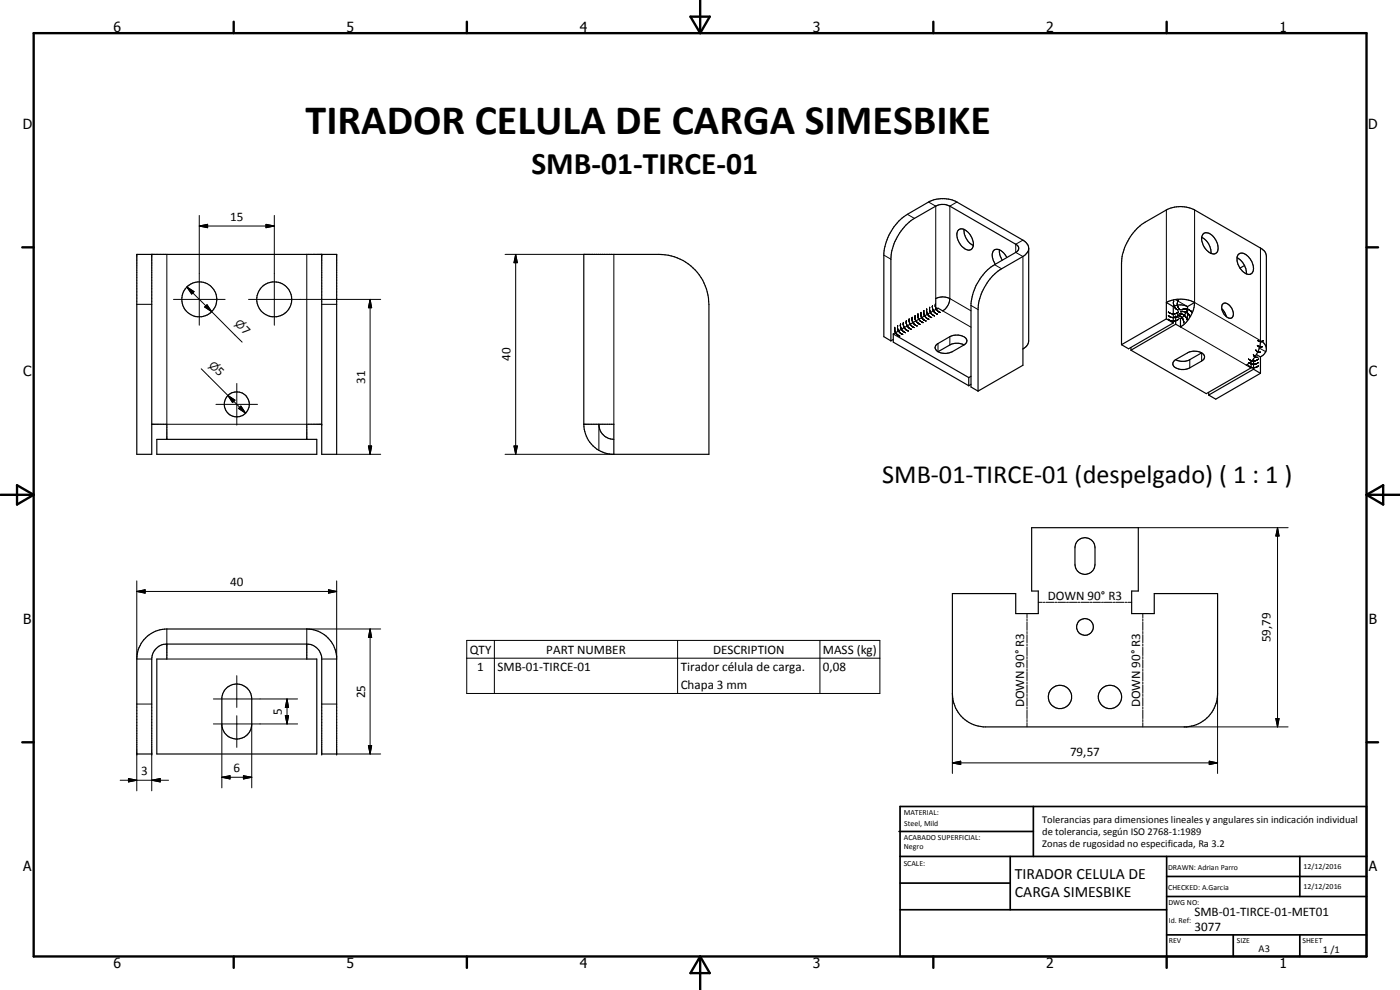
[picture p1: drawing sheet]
<svg xmlns="http://www.w3.org/2000/svg" width="420mm" height="297mm" viewBox="0 0 420 297" stroke-linecap="round" stroke-linejoin="round" font-family="sans-serif">
<g fill="none" stroke="#000" stroke-width=".3">
<path d="M50.1 76.3v51h42v-51M59.8 67.8l2.5-.5v1zM59.8 67.8h22.5M59.8 64.6v33M79.8 67.3l2.5 .5-2.5 .5zM82.3 64.6v33M151.6 76.3h23.6M154.8 76.3l.5 2.5h-1zM154.8 76.3v60M184.2 76.3v51M265.2 76.5l2.2 1.3M272.3 64.3l2.1 1.2"/>
<path d="M278.7 60.6l2.1 1.2v27.8M287.2 60.6l-2.1 1.2v27.8l6.3 3.7M298.5 79.4l2.1 1.2M307 72.1l-2.2 1.2v2.4l2.2 1.3v27.7M350 63v27.8M358.5 63v27.8l19.8 11.4v-27.8M41.1 91.3h4.4M52.1 89.8h15.5M56.1 86.1l2.1 1.4-.7 .7zM56.1 86.1l7.4 7.4M61.4 92.1l.7-.7 1.4 2.1zM63.5 93.5l9.2 9.2"/>
<path d="M74.6 89.8h39.6M96.6 91.3h4.4M111.1 89.8l.4 2.5h-.9zM111.1 89.8v46.5M268.5 98.2a2.3 2.3 0 0 0 1.5 2.6M269.4 97.7a2.26 2.26 0 0 0 1.5 2.6M270.3 97.2a2.29 2.29 0 0 0 1.5 2.6M271.1 96.7a2.21 2.21 0 0 0 1.5 2.6M272 96.2a2.21 2.21 0 0 0 1.5 2.6M272.9 95.7a2.3 2.3 0 0 0 1.5 2.6M273.8 95.2a2.21 2.21 0 0 0 1.4 2.6M274.6 94.7a2.18 2.18 0 0 0 1.5 2.6"/>
<path d="M275.5 94.2v.7a2.1 2.1 0 0 0 1.5 1.9M276.4 93.7a2.24 2.24 0 0 0 1.5 2.6M277.3 93.2v1.1a2.35 2.35 0 0 0 1.5 1.5M278.1 92.7a2.27 2.27 0 0 0 1.5 2.6M279 92.2a2.27 2.27 0 0 0 1.5 2.6M279.9 91.7v.7a2.21 2.21 0 0 0 1.5 1.9M280.7 91.2a2.27 2.27 0 0 0 1.5 2.6M282.9 93.3l8.5 4.9M291.4 91.7l2.1 1.2M350.6 93.6a2.18 2.18 0 0 0 3 0M350.6 94.7a2.3 2.3 0 0 0 3 0M350.6 95.8a2.18 2.18 0 0 0 3 0"/>
<path d="M352.2 90.3a2.26 2.26 0 0 0 1.3 2.7M352.7 89.9l3.7 2.1v4.2M353.3 94.5a2.3 2.3 0 0 1 1.9 2.4M353.7 90a2.26 2.26 0 0 0 .5 3M353.9 94.1a2.19 2.19 0 0 1 2.4 1.9M354.3 98.1l19.7 11.5M354.4 93.6a2.31 2.31 0 0 1 2.7 1.3M354.7 93a2.23 2.23 0 0 1 2.9 .6M60.4 110.7l13.3 13.3M68.4 118.7l2.1 1.4-.7 .7zM71.1 115.1v12.5M281.5 103.1v2.4"/>
<path d="M285.1 101v2.5M357.1 107.9v2.5M360.6 105.9v2.4M374.7 107.7a2.3 2.3 0 0 0 3 0M374.7 108.8a2.3 2.3 0 0 0 3 0M374.7 109.8a2.3 2.3 0 0 0 3 0M376.2 106.3v.3a1.15 1.15 0 0 0 1.3 .6M376.9 105l.7 .7h.7M377.3 103.6l.9 .5 .7-.1M377.5 102.2l.9 .3 .7-.3M377.9 104.4l2 1.1M64.8 121.3h12.5"/>
<path d="M71.6 122.6l.7-.8 1.4 2.2zM72.3 121.8l1.4 2.2-2.1-1.4zM101 136.3h13.2M110.6 133.8h.9l-.4 2.5zM151.6 136.3h32.6M154.3 133.8h1l-.5 2.5zM179.7 127.3v7.8M341.6 158.3h45M383.4 158.3l.5 2.5h-1zM383.4 158.3v59.8M41.1 177.5l2.4-.5v1zM41.1 174.3v23.4h4.4"/>
<path d="M41.1 177.5h59.9M98.6 177l2.4 .5-2.4 .5zM101 174.3v23.4h-4.4M50.1 188.7v4.6M50.1 197.7h42M111.1 188.7l.4 2.6h-.9zM111.1 188.7v37.5M114.2 188.7h-22.1v4.6M140.1 192.2h124v15.9h-124zM140.1 197.5h124M148.4 192.2v15.9M203.4 192.2v15.9"/>
<path d="M246.1 192.2v15.9M308.2 184.1v1.3M308.2 185.7v.6M308.2 186.6v2.5M308.2 189.5v.6M308.2 190.4v2.5M308.2 193.3v.5M308.2 194.2v2.5M308.2 197v.7M308.2 198v2.5M311.6 180.7h1.2M313.1 180.7h.5"/>
<path d="M313.9 180.7h2.4M316.6 180.7h.5M317.4 180.7h2.4M320.1 180.7h.6M321 180.7h2.3M323.5 180.7h.6M324.4 180.7h2.4M327.1 180.7h.5M327.9 180.7h2.4M330.6 180.7h.6M331.4 180.7h2.4M334.1 180.7h.6"/>
<path d="M334.9 180.7h2.4M337.6 180.7h.5M338.4 180.7h1.2M343 184.1v1.3M343 185.7v.6M343 186.6v2.5M343 189.5v.6M343 190.4v2.5M343 193.3v.5M343 194.2v2.5M343 197v.7M343 198v2.5"/>
<path d="M41.1 211.2h4.4M64 209.7h25.3M64 217.2h25.3M66.6 217.3v19.1M71.1 202.7v9.6M71.1 214.8v9.4M75.6 217.3v19.1M85.6 214.8h1l-.5 2.4zM86.1 209.7l.5 2.6h-1zM86.1 209.7v7.5M96.6 211.2h4.4M285.8 208.1v24"/>
<path d="M308.2 200.8v.6M308.2 201.7v2.6M308.2 204.6v.6M308.2 205.5v2.5M308.2 208.3v.7M308.2 209.3v2.5M308.2 212.1v.7M308.2 213.1v2.5M308.2 215.9v.6M308.2 216.8v1.3M343 200.8v.6M343 201.7v2.6"/>
<path d="M343 204.6v.6M343 205.5v2.5M343 208.3v.7M343 209.3v2.5M343 212.1v.7M343 213.1v2.5M343 215.9v.6M343 216.8v1.3M355.4 218.1h31.2M365.4 208.1v24M382.9 215.6h1l-.5 2.5zM36.1 234.1h14.5"/>
<path d="M38.6 233.6l2.5 .5-2.5 .5zM41.1 226.2v11.1M45.5 234.1l2.6-.5v1zM45.5 226.2v11.1M66.6 233.2l2.4-.5v1zM66.6 233.2h9M73.1 232.7l2.5 .5-2.5 .5zM101 226.2h13.2M110.6 223.7h.9l-.4 2.5zM285.8 228.9l2.5-.5v1zM285.8 228.9h79.6M362.9 228.4l2.5 .5-2.5 .5z"/>
</g>
<g fill="none" stroke="#000" stroke-width=".35">
<path d="M45.5 76.3v60h-4.4v-60h59.9v60h-4.4v-60M175.2 76.3h22.5a15 15 0 0 1 15.1 15v45h-29.3a9.1 9.1 0 0 1-8.3-9zM287.7 69a2.17 2.17 0 0 1 2.9 .8 4.5 4.5 0 0 1 1.2 4.7 2.05 2.05 0 0 1-3.1-.5 4.2 4.2 0 0 1-1-5zM289.3 68.8a5.2 5.2 0 0 0 2.8 4.9M299.9 74.9l.1 1.6 .8 1.6M299.9 74.9l1.2 .9 1.1 1.5M299.9 74.9a1.48 1.48 0 0 0-1.5 .1 1.48 1.48 0 0 0-.6 1.5l.3 1.6 .6 1.2M308.7 74.5l-.2-1-1.5-1.4-19.8-11.5a9.3 9.3 0 0 0-8.5 0l-6.4 3.7a15.9 15.9 0 0 0-7.1 11.6v25.1l2.2 1.3M308.7 74.5l-.1 .7-.9 1.3-7.1 4.1a15.7 15.7 0 0 0-7.1 12.3v24.4M308.7 74.5v27.8a3 3 0 0 1-1.7 2.4v4.9l-13.5 7.7M360.6 71.2a5.1 5.1 0 0 1 2.8 4.8M361.1 70.1a2.41 2.41 0 0 1 3.3 1.1 3.6 3.6 0 0 1 .7 4.7 2.35 2.35 0 0 1-3.2-1.1 3.9 3.9 0 0 1-.8-4.7z"/>
<path d="M371.3 77.3a5.2 5.2 0 0 0 2.7 4.9M371.3 77.3a1.55 1.55 0 0 1 1-1.4 1.55 1.55 0 0 1 1.7 .6 4.7 4.7 0 0 1 1.9 5.3l-.7 .5-1.2-.1M371.3 77.3a5.3 5.3 0 0 1 2.7 4.9M373.5 79.7l-1.4 .7M280.8 92.9v-3.3a4.9 4.9 0 0 1 4.3 0 4.4 4.4 0 0 1-2.2 3.7l-1.4-.8-13.4 7.7M350 95.7l-13.4 7.7M350 90.8v4.9M350 95.7l2.1 1.2M350 90.8a9.3 9.3 0 0 1 8.5 0M350 90.8l2.1 1.2M352.1 96.9l-13.4 7.7-2.1-1.2M352.1 92v4.9"/>
<path d="M352.1 92a4.6 4.6 0 0 1 4.3 0M352.8 94.9l-.7 .3M352.8 94.9l1.5 .8M352.8 94.9v2.4M352.8 97.3l1.5 .8M352.8 97.3l-13.4 7.8M354.3 95.7v2.4M356.4 92a4.7 4.7 0 0 1-2.1 3.7M358.5 90.8a9.4 9.4 0 0 1-4.2 7.3M358.5 90.8l-2.1 1.2M366.7 92.7l.7 .7 .6 1.6M366.8 91.4a1.58 1.58 0 0 1 2.5 .7 2.4 2.4 0 0 1 .3 3.3 2.07 2.07 0 0 1-2.3-1.2l-.6-1.3z"/>
<path d="M267.4 102.3v-24.5a15.7 15.7 0 0 1 7-12.3l6.4-3.7a4.5 4.5 0 0 1 4.3 0l19.7 11.5a1.28 1.28 0 0 1 .9 1.2 1.28 1.28 0 0 1-.9 1.2l-6.3 3.7a14.8 14.8 0 0 0-6.1 7.6l-1 4v25.1l2.1 1.2M268.1 101.9l-.7 .4M268.1 100.2v2.5l22.6 13M268.1 100.2l22.6 13.1M281 103.5l4.1-2.5a3.9 3.9 0 0 1 5 1v.7l-.5 .6-3.8 2.2a4.1 4.1 0 0 1-5-.7l-.2-.4zM289.3 103.5a4.7 4.7 0 0 0-3.9-.2l-3.9 2.2M290.7 113.3v2.4M291.4 112.9l-.7 .4M291.4 115.3l-.7 .4M336.6 103.4v-24.5a15.9 15.9 0 0 1 7.1-12.2l6.3-3.7a9.3 9.3 0 0 1 8.5 0l19.8 11.4a2.86 2.86 0 0 1 1.8 2.5v28a3.3 3.3 0 0 1-1.8 2.2M339.4 105.1l22.6 13 13.5-7.7M339.4 104.3v.8"/>
<path d="M352.4 108.3l4.3-2.6a3.8 3.8 0 0 1 4.8 1.1l-.1 .7-.3 .4-4.3 2.6a3.8 3.8 0 0 1-4.8-1.1zM360.6 105.9l-3.5 2a4.5 4.5 0 0 1-4.3 0M362.7 117.7v.8M375.5 108.5v1.9M376.2 110.8l-13.5 7.7M376.2 107.7v3.1M376.2 110.8l2.1 1.2M376.2 107.7l-1 1.1-1.2 .8 1.5 .8M377.1 106.4l1.2 .7M378.3 112l-13.4 7.8-2.2-1.3M378.3 107.1v4.9M380.1 104.6a2.97 2.97 0 0 0-1.8-2.4 8.7 8.7 0 0 1-2.1 5.5"/>
<path d="M45.5 127.3h4.6v4.5M47.1 131.8h48v4.5h-48zM96.6 127.3h-4.5v4.5M175.2 127.3h9v9M179.7 127.3a4.5 4.5 0 0 0 4.5 4.5M285.8 178.1h19v6h6.8v-6.8h-2v-19h32v19h-2v6.8h6.8v-6h19v30a10 10 0 0 1-9.3 10h-61a10 10 0 0 1-9.3-10zM323.5 162.1a3 3 0 0 1 3.3-.5 3 3 0 0 1 1.8 2.7v5a3 3 0 0 1-3 3 3 3 0 0 1-3-3l.1-5.4 .2-.8zM50.1 193.3a4.6 4.6 0 0 0-4.6 4.4v28.5h-4.4v-28.5a9 9 0 0 1 9-9h42a9 9 0 0 1 8.9 8.3v29.2h-4.4v-29a4.5 4.5 0 0 0-4.5-3.9M50.1 193.3v4.4h-3v28.5h48v-28.5h-3v-4.4M50.1 193.3h42M68 206.5a4.5 4.5 0 0 1 4.8-.9 4.5 4.5 0 0 1 2.8 4.1v7.5a4.5 4.5 0 0 1-4.3 4.5 4.5 4.5 0 0 1-4.7-3.9v-8.6l.4-1.5z"/>
<circle cx="59.8" cy="89.8" r="5.2"/>
<circle cx="82.3" cy="89.8" r="5.3"/>
<circle cx="71.1" cy="121.3" r="3.8"/>
<circle cx="325.6" cy="188.1" r="2.51"/>
<circle cx="318.1" cy="209.1" r="3.5"/>
<circle cx="333.1" cy="209.1" r="3.5"/>
</g>
<g fill="#000">
<circle cx="96.6" cy="76.3" r=".18"/>
<circle cx="96.6" cy="127.3" r=".18"/>
<circle cx="41.1" cy="226.2" r=".18"/>
<circle cx="45.5" cy="226.2" r=".18"/>
<circle cx="96.6" cy="226.2" r=".18"/>
<circle cx="101" cy="226.2" r=".18"/>
</g>
<g fill="none" stroke="#000" stroke-width=".71">
<path d="M10.1 9.9h400v277.1h-400zM70.1 6.5v3.4M140.1 6.5v3.4M207.2 5h5.8l-2.9 4.9zM210.1 0v9.9M280.1 6.5v3.4M350.1 6.5v3.4M6.7 74.2h3.4M410.1 74.2h3.5M.1 148.5h10M5.1 145.6l5 2.9-5 2.9zM410.1 148.5h10"/>
<path d="M410.1 148.5l5-2.9v5.8zM6.7 222.7h3.4M410.1 222.7h3.5M70.1 287v3.4M140.1 287v3.4M210.1 287v10M210.1 287l2.9 5h-5.8zM280.1 287v3.4M350.1 287v3.4"/>
</g>
<g fill="none" stroke="#000" stroke-width=".51">
<path d="M269.8 249.5h40.3M270.1 242h140v45h-140zM270.1 257h140M303.2 257v16M310.1 242v15M350.1 257v30M390.1 257v12M270.1 265h33.1M270.1 273h80M350.1 269h60M350.1 263h60M350.1 280.5h60"/>
<path d="M370.1 280.5v6.5M390.1 280.5v6.5"/>
</g>
<g fill="#000">
<path d="M59.8 67.8l2.5-.5v1zM79.8 67.3l2.5 .5-2.5 .5zM154.8 76.3l.5 2.5h-1zM56.1 86.1l2.1 1.4-.7 .7zM61.4 92.1l.7-.7 1.4 2.1zM111.1 89.8l.4 2.5h-.9zM68.4 118.7l2.1 1.4-.7 .7zM72.3 121.8l1.4 2.2-2.1-1.4zM110.6 133.8h.9l-.4 2.5zM154.3 133.8h1l-.5 2.5zM41.1 177.5l2.4-.5v1zM98.6 177l2.4 .5-2.4 .5z"/>
<path d="M383.4 158.3l.5 2.5h-1zM111.1 188.7l.4 2.6h-.9zM85.6 214.8h1l-.5 2.4zM86.1 209.7l.5 2.6h-1zM382.9 215.6h1l-.5 2.5zM38.6 233.6l2.5 .5-2.5 .5zM45.5 234.1l2.6-.5v1zM66.6 233.2l2.4-.5v1zM73.1 232.7l2.5 .5-2.5 .5zM110.6 223.7h.9l-.4 2.5zM285.8 228.9l2.5-.5v1zM362.9 228.4l2.5 .5-2.5 .5z"/>
</g>
<text font-size="12.6" x="91.7" y="40.3">TIRADOR CELULA DE CARGA SIMESBIKE</text>
<text font-size="9.4" x="159.5" y="52.1">SMB-01-TIRCE-01</text>
<text font-size="7.9" x="264.7" y="144.9">SMB-01-TIRCE-01 (despelgado) ( 1 : 1 )</text>
<g font-size="4.7">
<text x="304.6" y="263.8">TIRADOR CELULA DE</text>
<text x="304.6" y="269.2">CARGA SIMESBIKE</text>
</g>
<g font-size="4.2">
<text x="34" y="9.6">6</text>
<text x="104" y="9.6">5</text>
<text x="174" y="9.6">4</text>
<text x="244" y="9.6">3</text>
<text x="314" y="9.6">2</text>
<text x="384" y="9.6">1</text>
<text x="6.8" y="38.7">D</text>
<text x="410.6" y="38.7">D</text>
<text x="7" y="112.9">C</text>
<text x="410.8" y="112.9">C</text>
<text x="7" y="187.1">B</text>
<text x="410.8" y="187.1">B</text>
<text x="7" y="261.4">A</text>
<text x="410.8" y="261.4">A</text>
<text x="34" y="290.4">6</text>
<text x="104" y="290.4">5</text>
<text x="174" y="290.4">4</text>
<text x="244" y="290.4">3</text>
<text x="314" y="290.4">2</text>
<text x="384" y="290.4">1</text>
</g>
<g font-size="3.9">
<text x="69.1" y="66.3">15</text>
<text x="72.3" y="99.2" transform="rotate(45 72.3 99.2)">7</text>
<text x="64.5" y="111.7" transform="rotate(45 64.5 111.7)">5</text>
<text x="153.2" y="108.4" transform="rotate(-90 153.2 108.4)">40</text>
<text x="109.5" y="115.1" transform="rotate(-90 109.5 115.1)">31</text>
<text x="69.1" y="175.9">40</text>
<text x="314.4" y="180">DOWN 90° R3</text>
<text x="141" y="196.1">QTY</text>
<text x="163.9" y="196.1">PART NUMBER</text>
<text x="214" y="196.1">DESCRIPTION</text>
<text x="247" y="196.2">MASS (kg)</text>
<text x="381.3" y="192.7" transform="rotate(-90 381.3 192.7)">59,79</text>
<text x="143.2" y="201.4">1</text>
<text x="149.3" y="201.4">SMB-01-TIRCE-01</text>
<text x="204.3" y="201.5">Tirador célula de carga.</text>
<text x="247" y="201.4">0,08</text>
<text x="109.5" y="209.5" transform="rotate(-90 109.5 209.5)">25</text>
<text x="204.3" y="206.8">Chapa 3 mm</text>
<text x="84.6" y="214.5" transform="rotate(-90 84.6 214.5)">5</text>
<text x="307.4" y="212.3" transform="rotate(-90 307.4 212.3)">DOWN 90° R3</text>
<text x="342.2" y="212.3" transform="rotate(-90 342.2 212.3)">DOWN 90° R3</text>
<text x="321.1" y="226.8">79,57</text>
<text x="42.4" y="232.6">3</text>
<text x="70.1" y="231.7">6</text>
<text x="358.5" y="275">SMB-01-TIRCE-01-MET01</text>
<text x="358.5" y="279.4">3077</text>
</g>
<g font-size="3.3">
<text x="70.3" y="97.2" transform="rotate(45 70.3 97.2)">⌀</text>
<text x="62.5" y="109.7" transform="rotate(45 62.5 109.7)">⌀</text>
</g>
<g font-size="3.1">
<text x="312.7" y="246.8">Tolerancias para dimensiones lineales y angulares sin indicación individual</text>
<text x="312.7" y="250.4">de tolerancia, según ISO 2768-1:1989</text>
<text x="312.7" y="254">Zonas de rugosidad no especificada, Ra 3.2</text>
<text x="377.7" y="285.6">A3</text>
<text x="397" y="285.9">1 /1</text>
</g>
<g font-size="2.4">
<text x="271.2" y="244.4">MATERIAL:</text>
<text x="271.3" y="252">ACABADO SUPERFICIAL:</text>
<text x="271.4" y="247.9">Steel, Mild</text>
<text x="271.3" y="254.6">Negro</text>
<text x="271.2" y="259.7">SCALE:</text>
<text x="350.6" y="261">DRAWN: Adrian Parro</text>
<text x="391.2" y="260.6">12/12/2016</text>
<text x="350.6" y="267">CHECKED: A.Garcia</text>
<text x="391.2" y="266.7">12/12/2016</text>
<text x="350.6" y="271.4">DWG NO:</text>
<text x="350.8" y="276.9">Id. Ref:</text>
<text x="350.8" y="282.8">REV</text>
<text x="371.2" y="282.9">SIZE</text>
<text x="390.9" y="282.9">SHEET</text>
</g>
</svg>
